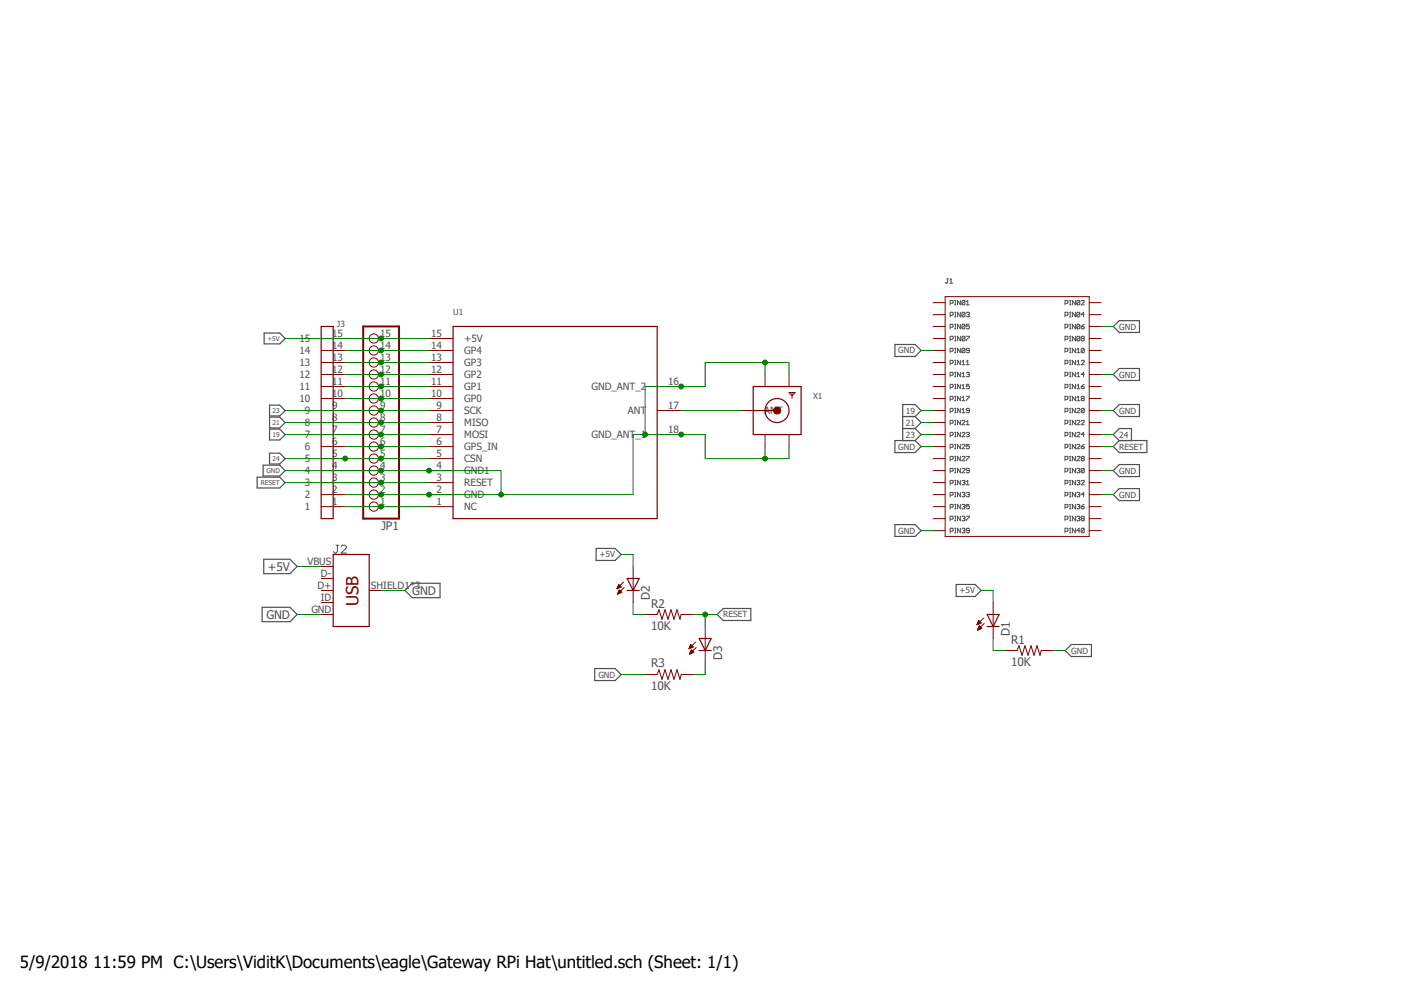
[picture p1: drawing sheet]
<svg xmlns="http://www.w3.org/2000/svg" width="297mm" height="210mm" viewBox="0 0 297 210" stroke-linecap="round" stroke-linejoin="round" font-family="sans-serif">
<path d="M54.1 58.4l188.8 88.2M242.9 58.4l-188.8 88.2" fill="none" stroke="#fff" stroke-width=".21"/>
<g fill="none" stroke="#505050" stroke-width=".21">
<path d="M200.3 59h.3M200.4 59v.7l-.1 .2-.3-.2M200.9 59.9h.6M200.9 59.3l.3-.3v.9M201 64.1h.5l.1-.1v-.3l-.6-.2v1M201 66.7h.5l.1-.2v-.3l-.1-.2h-.5v1M201 69.2h.5l.1-.5-.1-.1h-.5v1M201 71.8h.5l.1-.2-.1-.5h-.5v1M201 74.3h.5l.1-.5-.1-.1h-.5v.9M201 76.8h.5l.1-.4-.1-.2h-.5v.9M201 79.4h.5l.1-.5-.1-.2h-.5v1M201.9 63.5h.3"/>
<path d="M201.9 64.5h.3M201.9 66h.3M201.9 67h.3M201.9 68.6h.3M201.9 69.6h.3M201.9 71.1h.3M201.9 72.1h.3M201.9 73.7h.3M201.9 74.6h.3M201.9 76.2h.3M201.9 77.1h.3M201.9 78.7h.3"/>
<path d="M201.9 79.7h.3M202.1 63.5v1M202.1 66v1M202.1 68.6v1M202.1 71.1v1M202.1 73.7v.9M202.1 76.2v.9M202.1 78.7v1M203.2 63.5v1l-.6-1v1M203.2 66v1l-.6-1v1M203.2 68.6v1l-.6-1v1M203.2 71.1v1l-.6-1v1"/>
<path d="M203.2 73.7v.9l-.6-.9v.9M203.2 76.2v.9l-.6-.9v.9M203.2 78.7v1l-.6-1v1M203.5 77.1h.6M203.5 76.5l.3-.3v.9M203.5 79.1l.3-.4v1M203.5 79.7h.6M204.1 63.7l-.5-.2-.1 .8M204.1 63.7v.6l-.1 .2h-.4l-.1-.2M204.1 66.2l-.1-.2h-.4l-.1 .8M204.1 68.7l-.1-.1h-.4l-.1 .8M204.1 71.3l-.1-.2h-.4l-.1 .8"/>
<path d="M204.1 73.8l-.1-.1h-.4l-.1 .8M204.1 66.2v.6l-.1 .2h-.4l-.1-.2M204.1 68.7v.7l-.1 .2h-.4l-.1-.2M204.1 71.3v.6l-.1 .2h-.4l-.1-.2M204.1 73.8v.7l-.1 .1-.5-.1M204.1 63.7l-.6 .6M204.1 66.2l-.6 .6M204.1 68.7l-.6 .7M204.1 71.3l-.6 .6M204.1 73.8l-.6 .7M204.4 64.5h.7M204.4 63.8l.3-.3v1"/>
<path d="M204.4 76.5l.3-.3v.9M204.4 66.2l.5-.2 .2 .2-.2 .3M204.4 71.1h.7l-.7 1M204.4 78.9l.5-.2 .2 .2-.2 .3M204.4 77.1h.7M204.7 66.5h.2M204.7 79.2h.2M204.9 66.5l.2 .2-.2 .3-.5-.2M204.9 79.2l.2 .2-.2 .3-.5-.2M205.1 68.6h-.7v.4l.5-.1 .2 .1v.4l-.2 .2-.5-.2M205.1 74.1l-.7-.1 .2-.3 .5 .1v.7l-.2 .1-.5-.1M225.3 64.1h.5l.1-.4-.6-.2v1"/>
<path d="M225.3 66.7l.6-.2-.1-.5h-.5v1M225.3 69.2h.5l.1-.2-.1-.4h-.5v1M225.3 71.8h.5l.1-.2-.1-.5h-.5v1M225.3 74.3h.5l.1-.2-.1-.4h-.5v.9M225.3 76.8h.5l.1-.1-.1-.5h-.5v.9M225.3 79.4h.5l.1-.2-.1-.5h-.5v1M226.3 63.5h.3M226.3 64.5h.3M226.3 66h.3M226.3 67h.3M226.3 68.6h.3M226.3 69.6h.3"/>
<path d="M226.3 71.1h.3M226.3 72.1h.3M226.3 73.7h.3M226.3 74.6h.3M226.3 76.2h.3M226.3 77.1h.3M226.3 78.7h.3M226.3 79.7h.3M226.4 63.5v1M226.4 66v1M226.4 68.6v1M226.4 71.1v1"/>
<path d="M226.4 73.7v.9M226.4 76.2v.9M226.4 78.7v1M227.5 63.5v1l-.6-1v1M227.5 66v1l-.6-1v1M227.5 68.6v1l-.6-1v1M227.5 71.1v1l-.6-1v1M227.5 73.7v.9l-.6-.9v.9M227.5 76.2v.9l-.6-.9v.9M227.5 78.7v1l-.6-1v1M227.8 74.6h.6M227.8 74l.3-.3v.9"/>
<path d="M227.8 76.5l.3-.3v.9M227.8 79.1l.3-.4v1M227.8 77.1h.6M227.8 79.7h.6M228.4 63.7l-.1-.2-.5 .2v.6M228.4 63.7v.6l-.1 .2-.5-.2M228.4 66.2l-.4-.2-.2 .2v.6M228.4 68.7l-.4-.1-.2 .1v.7M228.4 71.3l-.4-.2-.2 .2v.6M228.4 66.2v.6l-.1 .2-.5-.2M228.4 68.7v.7l-.1 .2-.5-.2M228.4 71.3v.6l-.1 .2-.5-.2"/>
<path d="M228.4 63.7l-.6 .6M228.4 66.2l-.6 .6M228.4 68.7l-.6 .7M228.4 71.3l-.6 .6M228.7 63.7l.2-.2 .5 .2-.7 .8h.7M228.7 69h.5l.2 .4-.2 .2h-.3l-.2-.2zM228.7 76.4l.2-.2h.3l.2 .3-.7 .6h.7M228.9 71.6l-.2-.1 .2-.4h.3l.2 .2-.2 .3M228.9 71.6l-.2 .2 .2 .3h.3l.2-.2-.2-.3M228.9 71.6h.3M229.4 73.8l-.2 .8-.5-.1M229.4 66.5h-.7l.5-.5v1"/>
<path d="M229.4 79.2h-.7l.5-.5v1M229.4 68.6l-.7 .4M229.4 73.8l-.2-.1h-.3l-.2 .1v.7M229.4 73.8l-.7 .7M201 81.9h.5l.1-.5-.1-.1h-.5v.9M201 84.5h.5l.1-.2-.1-.5h-.5v1M201 87h.5l.1-.5-.1-.1h-.5v.9M201 89.5h.5l.1-.4-.1-.2h-.5v.9M201 92.1h.5l.1-.5-.1-.2h-.5v1M201 94.6h.5l.1-.5-.1-.1h-.5v.9M201 97.2h.5l.1-.2v-.4l-.6-.1v1M201 99.7h.5l.1-.2v-.3l-.6-.1v.9"/>
<path d="M201.9 81.3h.3M201.9 82.2h.3M201.9 83.8h.3M201.9 84.8h.3M201.9 86.4h.3M201.9 87.3h.3M201.9 88.9h.3M201.9 89.8h.3M201.9 91.4h.3M201.9 92.4h.3M201.9 94h.3M201.9 94.9h.3"/>
<path d="M201.9 96.5h.3M201.9 97.5h.3M201.9 99.1h.3M201.9 100h.3M202.1 81.3v.9M202.1 83.8v1M202.1 86.4v.9M202.1 88.9v.9M202.1 91.4v1M202.1 94v.9M202.1 96.5v1M202.1 99.1v.9"/>
<path d="M203.2 81.3v.9l-.6-.9v.9M203.2 83.8v1l-.6-1v1M203.2 86.4v.9l-.6-.9v.9M203.2 88.9v.9l-.6-.9v.9M203.2 91.4v1l-.6-1v1M203.2 94v.9l-.6-.9v.9M203.2 96.5v1l-.6-1v1M203.2 99.1v.9l-.6-.9v.9M203.5 89.1l.1-.2h.4l.1 .2-.6 .7h.6M203.5 91.6l.1-.2h.4l.1 .2-.6 .8h.6M203.5 94.1l.1-.1h.4l.1 .1-.6 .8h.6M203.5 96.6l.1-.1 .5 .1-.6 .9h.6"/>
<path d="M203.5 99.2l.1-.1 .5 .1-.6 .8h.6M203.5 81.6l.3-.3v.9M203.5 84.1l.3-.3v1M203.5 86.7l.3-.3v.9M203.5 82.2h.6M203.5 84.8h.6M203.5 87.3h.6M204.4 89.2l.3-.3v.9M204.4 83.8h.7l-.7 1M204.4 91.6l.5-.2 .2 .2-.2 .3M204.4 96.5h.7l-.7 1M204.4 89.8h.7"/>
<path d="M204.7 91.9h.2M204.9 91.9l.2 .2-.2 .3-.5-.2M205.1 81.3h-.7v.4l.5-.1 .2 .1v.4l-.2 .1-.5-.1M205.1 86.8h-.5l-.2-.1 .2-.3 .5 .1v.6l-.2 .2-.5-.2M205.1 94h-.7v.4l.5-.1 .2 .4-.2 .2-.5-.2M205.1 99.5h-.5l-.2-.1 .2-.3 .5 .1v.6l-.2 .2-.5-.2M225.3 81.9h.5l.1-.2-.1-.4h-.5v.9M225.3 84.5h.5l.1-.2-.1-.5h-.5v1M225.3 87h.5l.1-.2-.1-.4h-.5v.9M225.3 89.5h.5l.1-.1-.1-.5h-.5v.9M225.3 92.1h.5l.1-.2-.1-.5h-.5v1M225.3 94.6h.5l.1-.2-.1-.4h-.5v.9"/>
<path d="M225.3 97.2h.5l.1-.2-.1-.5h-.5v1M225.3 99.7h.5l.1-.5-.6-.1v.9M226.3 81.3h.3M226.3 82.2h.3M226.3 83.8h.3M226.3 84.8h.3M226.3 86.4h.3M226.3 87.3h.3M226.3 88.9h.3M226.3 89.8h.3M226.3 91.4h.3M226.3 92.4h.3"/>
<path d="M226.3 94h.3M226.3 94.9h.3M226.3 96.5h.3M226.3 97.5h.3M226.3 99.1h.3M226.3 100h.3M226.4 81.3v.9M226.4 83.8v1M226.4 86.4v.9M226.4 88.9v.9M226.4 91.4v1M226.4 94v.9"/>
<path d="M226.4 96.5v1M226.4 99.1v.9M227.5 81.3v.9l-.6-.9v.9M227.5 83.8v1l-.6-1v1M227.5 86.4v.9l-.6-.9v.9M227.5 88.9v.9l-.6-.9v.9M227.5 91.4v1l-.6-1v1M227.5 94v.9l-.6-.9v.9M227.5 96.5v1l-.6-1v1M227.5 99.1v.9l-.6-.9v.9M227.8 86.5l.2-.1 .4 .1-.6 .8h.6M227.8 89.1l.2-.2 .4 .2-.6 .7h.6"/>
<path d="M227.8 91.6l.2-.2 .4 .2-.6 .8h.6M227.8 94.1l.2-.1 .4 .1-.6 .8h.6M227.8 96.6l.2-.1 .4 .1-.6 .9h.6M227.8 99.2l.5-.1 .1 .1-.1 .3M227.8 81.6l.3-.3v.9M227.8 84.1l.3-.3v1M227.8 82.2h.6M227.8 84.8h.6M228.1 99.5h.2M228.3 99.5l.1 .2-.1 .3-.5-.2M228.7 81.7h.5l.2 .4-.5 .1-.2-.1zM228.7 89.1l.2-.2h.3l.2 .3-.7 .6h.7"/>
<path d="M228.7 94.4h.5l.2 .3-.2 .2h-.3zM228.9 84.3l-.2-.2 .2-.3h.3l.2 .2-.2 .3M228.9 84.3l-.2 .2 .2 .3 .5-.2-.2-.3M228.9 97l-.2-.2 .2-.3 .5 .1-.2 .4M228.9 97l-.2 .2 .2 .3h.3l.2-.2-.2-.3M228.9 84.3h.3M228.9 97h.3M229.4 86.5l-.2 .8h-.3l-.2-.2M229.4 99.2l-.2 .8h-.3l-.2-.2M229.4 91.9h-.7l.5-.5v1M229.4 86.5l-.2-.1h-.3l-.2 .1v.6M229.4 99.2l-.2-.1-.5 .1v.6"/>
<path d="M229.4 81.3l-.7 .4M229.4 86.5l-.7 .6M229.4 94l-.7 .4M229.4 99.2l-.7 .6M71.1 115.3h.5M71.4 115.3v1.4l-.3 .3h-.3l-.3-.3M72.2 115.6l.2-.3h.6l.3 .3v.3l-1.1 1.1h1.1M201 102.2h.5l.1-.1v-.4l-.6-.1v.9M201 104.7h.5l.1-.1v-.3l-.6-.2v1M201 107.3h.5l.1-.2v-.3l-.6-.1v.9M201 109.8h.5l.1-.1v-.4l-.1-.1h-.5v1M201 112.4l.6-.2v-.3l-.1-.2h-.5v1"/>
<path d="M201.9 101.6h.3M201.9 102.5h.3M201.9 104.1h.3M201.9 105.1h.3M201.9 106.7h.3M201.9 107.6h.3M201.9 109.2h.3M201.9 110.2h.3M201.9 111.7h.3M201.9 112.7h.3M202.1 101.6v.9M202.1 104.1v1"/>
<path d="M202.1 106.7v.9M202.1 109.2v1M202.1 111.7v1M203.2 101.6v.9l-.6-.9v.9M203.2 104.1v1l-.6-1v1M203.2 106.7v.9l-.6-.9v.9M203.2 109.2v1l-.6-1v1M203.2 111.7v1l-.6-1v1M203.5 101.7l.5-.1 .1 .1-.1 .4M203.5 104.3l.5-.2 .1 .2-.1 .3M203.5 106.8l.5-.1 .1 .1-.1 .3M203.5 109.3l.1-.1h.4l.1 .1-.1 .4"/>
<path d="M203.5 111.9l.1-.2h.4l.1 .2-.1 .3M203.8 102.1h.2M203.8 104.6h.2M203.8 107.1h.2M203.8 109.7h.2M203.8 112.2h.2M204 102.1l.1 .1-.1 .3h-.4l-.1-.1M204 104.6l.1 .1-.1 .4h-.4l-.1-.2M204 107.1l.1 .2-.1 .3h-.4l-.1-.2M204 109.7l.1 .1-.1 .4h-.4l-.1-.2M204 112.2l.1 .2-.1 .3h-.4l-.1-.2M204.4 101.9l.3-.3v.9"/>
<path d="M204.4 104.3l.5-.2 .2 .2-.2 .3M204.4 109.2h.7l-.7 1M204.4 102.5h.7M204.7 104.6h.2M204.9 104.6l.2 .1-.2 .4-.5-.2M205.1 106.7h-.7v.4l.5-.1 .2 .4-.2 .2-.5-.2M205.1 112.2h-.5l-.2-.1 .2-.4 .5 .2v.6l-.2 .2-.5-.2M225.3 102.2h.5l.1-.5-.6-.1v.9M225.3 104.7h.5l.1-.4-.6-.2v1M225.3 107.3h.5l.1-.5-.6-.1v.9M225.3 109.8l.6-.1-.1-.5h-.5v1M225.3 112.4l.6-.2-.1-.5h-.5v1"/>
<path d="M226.3 101.6h.3M226.3 102.5h.3M226.3 104.1h.3M226.3 105.1h.3M226.3 106.7h.3M226.3 107.6h.3M226.3 109.2h.3M226.3 110.2h.3M226.3 111.7h.3M226.3 112.7h.3M226.4 101.6v.9M226.4 104.1v1"/>
<path d="M226.4 106.7v.9M226.4 109.2v1M226.4 111.7v1M227.5 101.6v.9l-.6-.9v.9M227.5 104.1v1l-.6-1v1M227.5 106.7v.9l-.6-.9v.9M227.5 109.2v1l-.6-1v1M227.5 111.7v1l-.6-1v1M227.8 101.7l.5-.1 .1 .1-.1 .4M227.8 104.3l.5-.2 .1 .2-.1 .3M227.8 106.8l.5-.1 .1 .1-.1 .3M227.8 109.3l.5-.1 .1 .1-.1 .4"/>
<path d="M228.1 102.1h.2M228.1 104.6h.2M228.1 107.1h.2M228.1 109.7h.2M228.3 102.1l.1 .1-.1 .3-.5-.1M228.3 104.6l.1 .1-.1 .4-.5-.2M228.3 107.1l.1 .2-.1 .3-.5-.2M228.3 109.7l.1 .1-.1 .4-.5-.2M228.4 112.2h-.6l.5-.5v1M228.7 101.7l.2-.1 .5 .1-.7 .8h.7M228.7 107.1h.5l.2 .3-.2 .2h-.3zM228.9 109.7l-.2-.2 .2-.3h.3l.2 .1-.2 .4"/>
<path d="M228.9 109.7l-.2 .1 .2 .4h.3l.2-.2-.2-.3M228.9 109.7h.3M229.4 111.9l-.2 .8h-.3l-.2-.2M229.4 104.6h-.7l.5-.5v1M229.4 111.9l-.2-.2h-.3l-.2 .2v.6M229.4 106.7l-.7 .4M229.4 111.9l-.7 .6"/>
</g>
<g fill="none" stroke="#505050" stroke-width=".25">
<path d="M55.9 70.4h3.3l1.1 1.2-1.1 1.1h-3.3zM189.3 72.9h4.3l1.3 1.2-1.3 1.3h-4.3zM235.5 69l1.3-1.2h4.2v2.5h-4.2zM235.5 79.2l1.3-1.3h4.2v2.6h-4.2zM55.7 98.4h3.5l1.1 1.1-1.1 1.2h-3.5zM57 95.8h2.2l1.1 1.2-1.1 1.1h-2.2zM57 85.7h2.2l1.1 1.1-1.1 1.2h-2.2zM57 88.2h2.2l1.1 1.2-1.1 1.1h-2.2zM57 90.8h2.2l1.1 1.1-1.1 1.1h-2.2zM189.3 93.2h4.3l1.3 1.2-1.3 1.3h-4.3zM191 90.6h2.6M191 88.1h2.6"/>
<path d="M193.6 88.1l1.3-1.3-1.3-1.2h-2.6v7.6M193.6 88.1l1.3 1.3-1.3 1.2M193.6 90.6l1.3 1.3-1.3 1.3M235.5 94.4l1.3-1.2h5.8v2.5h-5.8zM236.8 93.2l-1.3-1.3 1.3-1.3h2.6v2.6M236.8 85.6h4.2v2.5h-4.2l-1.3-1.3zM236.8 98.3h4.2v2.5h-4.2l-1.3-1.3zM54.4 100.9h4.8l1.1 1.2-1.1 1.1h-4.8zM55.8 118.3h5.5l1.6 1.5-1.6 1.5h-5.5zM126.1 116h4l1.3 1.3-1.3 1.2h-4zM189.3 111h4.3l1.3 1.2-1.3 1.3h-4.3zM235.5 104.6l1.3-1.3h4.2v2.6h-4.2z"/>
<path d="M55.5 128.4h5.8l1.6 1.6-1.6 1.5h-5.8zM85.7 124.9l1.5-1.5h5.9v3h-5.9zM153 128.7h5.8v2.5h-5.8l-1.3-1.2zM202.3 123.6h4l1.3 1.3-1.3 1.3h-4zM226.6 136.3h4.3v2.6h-4.3l-1.3-1.3zM125.8 141.4h4.3l1.3 1.3-1.3 1.2h-4.3z"/>
</g>
<g fill="none" stroke="#800000" stroke-width=".21">
<path d="M80.1 79.2h.5M80.1 76.7h.5M80.1 74.1h.5M80.1 71.6h.5M90.8 79.2h5M90.8 76.7h5M90.8 74.1h5M90.8 71.6h5M197.4 79.2h2.5M197.4 76.7h2.5M197.4 74.1h2.5M197.4 71.6h2.5"/>
<path d="M197.4 64h2.5M197.4 66.5h2.5M197.4 69h2.5M199.9 62.7h30.5v50.8h-30.5zM230.4 79.2h2.6M230.4 76.7h2.6M230.4 74.1h2.6M230.4 71.6h2.6M230.4 64h2.6M230.4 66.5h2.6M230.4 69h2.6M80.1 97h.5"/>
<path d="M80.1 94.4h.5M80.1 91.9h.5M80.1 89.4h.5M80.1 86.8h.5M80.1 84.3h.5M80.1 81.7h.5M80.1 99.5h.5M90.8 97h5M90.8 94.4h5M90.8 91.9h5M90.8 89.4h5M90.8 86.8h5"/>
<path d="M90.8 84.3h5M90.8 81.7h5M90.8 99.5h5M139 91.9h5.1M139 86.8h5.1M139 81.7h5.1M166.9 83h1.3l-.6 .7zM167.6 83v1.3M197.4 97h2.5M197.4 94.4h2.5M197.4 91.9h2.5M197.4 89.4h2.5"/>
<path d="M197.4 86.8h2.5M197.4 84.3h2.5M197.4 81.7h2.5M197.4 99.5h2.5M230.4 97h2.6M230.4 94.4h2.6M230.4 91.9h2.6M230.4 89.4h2.6M230.4 86.8h2.6M230.4 84.3h2.6M230.4 81.7h2.6M230.4 99.5h2.6"/>
<path d="M80.1 107.1h.5M80.1 104.6h.5M80.1 102.1h.5M90.8 107.1h5M90.8 104.6h5M90.8 102.1h5M197.4 107.1h2.5M197.4 104.6h2.5M197.4 102.1h2.5M197.4 109.7h2.5M197.4 112.2h2.5M230.4 107.1h2.6"/>
<path d="M230.4 104.6h2.6M230.4 102.1h2.6M230.4 109.7h2.6M230.4 112.2h2.6"/>
<circle cx="79.1" cy="76.7" r=".98"/>
<circle cx="79.1" cy="79.2" r=".98"/>
<circle cx="79.1" cy="74.1" r=".98"/>
<circle cx="79.1" cy="71.6" r=".98"/>
<circle cx="79.1" cy="81.7" r=".98"/>
<circle cx="79.1" cy="84.3" r=".98"/>
<circle cx="79.1" cy="94.4" r=".98"/>
<circle cx="79.1" cy="97" r=".98"/>
<circle cx="79.1" cy="91.9" r=".98"/>
<circle cx="79.1" cy="86.8" r=".98"/>
<circle cx="79.1" cy="89.4" r=".98"/>
<circle cx="79.1" cy="99.5" r=".98"/>
<circle cx="79.1" cy="102.1" r=".98"/>
<circle cx="79.1" cy="104.6" r=".98"/>
<circle cx="79.1" cy="107.1" r=".98"/>
</g>
<g fill="none" stroke="#800000" stroke-width=".25">
<path d="M95.8 69h43.2v40.7h-43.2zM159.3 81.7h10.2v10.2h-10.2z"/>
<circle cx="164.4" cy="86.8" r="2.54"/>
</g>
<path d="M76.8 69h7.6v40.7h-7.6z" fill="none" stroke="#800000" stroke-width=".42"/>
<circle cx="164.4" cy="86.8" r=".77" fill="#800000"/>
<g fill="none" stroke="#800000" stroke-width=".21">
<path d="M67.9 79.2h5.1M67.9 76.7h5.1M67.9 74.1h5.1M67.9 71.6h5.1M161.8 79.2v2.5M166.9 79.2v2.5M67.9 86.8h5.1M67.9 99.5h5.1M67.9 97h5.1M67.9 94.4h5.1M67.9 91.9h5.1M67.9 89.4h5.1"/>
<path d="M67.9 84.3h5.1M67.9 81.7h5.1M156.8 86.8h2.5M161.8 91.9v2.5M166.9 91.9v2.5M67.9 119.8h2.6M67.9 107.1h5.1M67.9 104.6h5.1M67.9 102.1h5.1M133.9 119.8v7.6M67.9 124.9h2.6M67.9 130h2.6"/>
<path d="M67.9 122.3h2.6M67.9 127.4h2.6M78.1 124.9h2.5M130.5 124.5h.1M130.6 124.4h.2M130.6 124.3h.4M130.6 124.2h.6M130.6 125.6h.1M130.7 124.1h.7M130.7 125.6h.2M130.7 124h.6M130.7 125.5h.4"/>
<path d="M130.8 124h.4M130.8 125.3h.5M130.8 123.9h.3M130.8 123.8h.2M130.8 125.3h.7M130.9 123.7h.1M130.9 125.2h.5M130.9 125.1h.5M130.9 125h.4M130.9 124.9h.3M131 124.8h.1M131.4 124.1l-.5-.5-.4 .9"/>
<path d="M131.4 124.1l-.9 .4M131.5 125.3l-.5-.5-.4 .8M131.5 125.3l-.9 .3M131.9 123.1l-1.4 1.4M132 124.2l-1.4 1.4M136.5 130h2.5l.4-1.1 .6 2.1 .7-2.1 .6 2.1 .6-2.1 .7 2.1 .6-2.1 .6 2.1 .3-1h2.5M145.8 137.2h.1M145.8 137.1h.2M145.8 137h.4M145.9 136.9h.5M145.9 138.3h.1M145.9 136.8h.7"/>
<path d="M145.9 136.7h.7M145.9 138.2h.2M146 136.7h.4M146 138.1h.3M146 136.6h.3M146 138h.5M146 138h.7M146 136.5h.3M146 137.9h.7M146.1 136.4h.1M146.1 137.8h.5M146.1 137.7h.4"/>
<path d="M146.2 137.6h.2M146.2 137.5h.1M146.3 137.5l.5 .5-.9 .3zM146.6 136.8l-.5-.5-.3 .9M146.6 136.8l-.8 .4M147.2 135.8l-1.4 1.4M147.3 136.9l-1.4 1.4M149.2 132.5v7.6M206.7 132.1h.1M206.7 132h.2M206.8 132h.3M206.8 131.9h.5"/>
<path d="M206.8 131.7h.7M206.8 133.2h.2M206.9 131.7h.6M206.9 131.6h.5M206.9 133.1h.3M206.9 131.5h.4M206.9 133h.5M206.9 132.9h.7M207 131.4h.2M207 132.8h.6M207 131.3h.1M207 132.7h.5"/>
<path d="M207.1 131.2l.5 .5-.9 .4zM207.1 132.6h.3M207.1 132.5h.2M207.2 132.4l-.4 .9M207.2 132.4l.5 .5-.9 .4M207.2 132.4h.1M208.1 130.7l-1.4 1.4M208.2 131.9l-1.4 1.4M210.1 127.4v7.6M212.6 137.6h2.6l.4-1 .6 2 .6-2 .7 2 .6-2 .6 2 .7-2 .6 2 .3-1h2.5M136.5 142.7h2.5l.4-1.1 .6 2.1 .7-2.1 .6 2.1 .6-2.1 .7 2.1 .6-2.1 .6 2.1 .3-1h2.5"/>
<circle cx="164.4" cy="86.8" r=".77"/>
</g>
<path d="M67.9 69h2.6v40.7h-2.6zM159.3 86.8h5.1M70.5 117.3h7.6v15.2h-7.6zM132.7 122.3h2.5l-1.3 2.6zM132.7 124.9h2.5M147.9 135h2.6l-1.3 2.6zM147.9 137.6h2.6M208.8 130h2.6l-1.3 2.5zM208.8 132.5h2.6" fill="none" stroke="#800000" stroke-width=".25"/>
<path d="M60.3 102.1h30.5" fill="none" stroke="#008000" stroke-width=".21"/>
<circle cx="80.6" cy="102.1" r=".51" fill="#008000"/>
<g fill="none" stroke="#008000" stroke-width=".21">
<path d="M73 102.1h7.6M146.6 130h5.1M149.2 130v2.5"/>
<circle cx="80.6" cy="102.1" r=".51"/>
</g>
<circle cx="149.2" cy="130" r=".51" fill="#008000"/>
<g fill="none" stroke="#008000" stroke-width=".21">
<path d="M73 97h17.8M233 94.4h2.5"/>
<circle cx="149.2" cy="130" r=".51"/>
</g>
<circle cx="80.6" cy="97" r=".51" fill="#008000"/>
<g fill="none" stroke="#008000" stroke-width=".21">
<path d="M60.3 97h12.7"/>
<circle cx="80.6" cy="97" r=".51"/>
</g>
<circle cx="73" cy="97" r=".51" fill="#008000"/>
<g fill="none" stroke="#008000" stroke-width=".21">
<path d="M73 94.4h17.8M233 91.9h2.5"/>
<circle cx="73" cy="97" r=".51"/>
</g>
<circle cx="80.6" cy="94.4" r=".51" fill="#008000"/>
<g fill="none" stroke="#008000" stroke-width=".21">
<path d="M60.3 91.9h30.5"/>
<circle cx="80.6" cy="94.4" r=".51"/>
</g>
<circle cx="80.6" cy="91.9" r=".51" fill="#008000"/>
<g fill="none" stroke="#008000" stroke-width=".21">
<path d="M60.3 89.4h30.5M73 91.9h7.6M194.9 86.8h2.5"/>
<circle cx="80.6" cy="91.9" r=".51"/>
</g>
<circle cx="80.6" cy="89.4" r=".51" fill="#008000"/>
<g fill="none" stroke="#008000" stroke-width=".21">
<path d="M60.3 86.8h30.5M73 89.4h7.6M194.9 89.4h2.5"/>
<circle cx="80.6" cy="89.4" r=".51"/>
</g>
<circle cx="80.6" cy="86.8" r=".51" fill="#008000"/>
<g fill="none" stroke="#008000" stroke-width=".21">
<path d="M73 86.8h7.6M73 84.3h17.8M194.9 91.9h2.5"/>
<circle cx="80.6" cy="86.8" r=".51"/>
</g>
<circle cx="80.6" cy="84.3" r=".51" fill="#008000"/>
<g fill="none" stroke="#008000" stroke-width=".21">
<path d="M73 81.7h17.8"/>
<circle cx="80.6" cy="84.3" r=".51"/>
</g>
<circle cx="80.6" cy="81.7" r=".51" fill="#008000"/>
<g fill="none" stroke="#008000" stroke-width=".21">
<path d="M73 79.2h17.8"/>
<circle cx="80.6" cy="81.7" r=".51"/>
</g>
<circle cx="80.6" cy="79.2" r=".51" fill="#008000"/>
<g fill="none" stroke="#008000" stroke-width=".21">
<path d="M73 76.7h17.8"/>
<circle cx="80.6" cy="79.2" r=".51"/>
</g>
<circle cx="80.6" cy="76.7" r=".51" fill="#008000"/>
<g fill="none" stroke="#008000" stroke-width=".21">
<path d="M73 74.1h17.8"/>
<circle cx="80.6" cy="76.7" r=".51"/>
</g>
<circle cx="80.6" cy="74.1" r=".51" fill="#008000"/>
<g fill="none" stroke="#008000" stroke-width=".21">
<path d="M194.9 74.1h2.5M90.8 99.5h15.2v5.1h-15.2M144.1 86.8h12.7"/>
<circle cx="80.6" cy="74.1" r=".51"/>
</g>
<circle cx="106" cy="104.6" r=".51" fill="#008000"/>
<g fill="none" stroke="#008000" stroke-width=".21">
<path d="M80.6 104.6h10.2"/>
<circle cx="106" cy="104.6" r=".51"/>
</g>
<circle cx="90.8" cy="104.6" r=".51" fill="#008000"/>
<g fill="none" stroke="#008000" stroke-width=".21">
<path d="M80.6 99.5h10.2"/>
<circle cx="90.8" cy="104.6" r=".51"/>
</g>
<circle cx="90.8" cy="99.5" r=".51" fill="#008000"/>
<g fill="none" stroke="#008000" stroke-width=".21">
<path d="M60.3 99.5h20.3"/>
<circle cx="90.8" cy="99.5" r=".51"/>
</g>
<circle cx="80.6" cy="99.5" r=".51" fill="#008000"/>
<g fill="none" stroke="#008000" stroke-width=".21">
<path d="M161.8 94.4v2.6M166.9 94.4v2.6h-17.7M106 104.6h27.9"/>
<circle cx="80.6" cy="99.5" r=".51"/>
</g>
<circle cx="161.8" cy="97" r=".51" fill="#008000"/>
<g fill="none" stroke="#008000" stroke-width=".21">
<path d="M149.2 91.9v5.1M149.2 81.7h-12.7v10.2h7.6"/>
<circle cx="161.8" cy="97" r=".51"/>
</g>
<circle cx="144.1" cy="81.7" r=".51" fill="#008000"/>
<g fill="none" stroke="#008000" stroke-width=".21">
<path d="M161.8 76.7v2.5M166.9 76.7h-17.7v5"/>
<circle cx="144.1" cy="81.7" r=".51"/>
</g>
<circle cx="161.8" cy="76.7" r=".51" fill="#008000"/>
<g fill="none" stroke="#008000" stroke-width=".21">
<path d="M166.9 76.7v2.5M144.1 91.9h5.1"/>
<circle cx="161.8" cy="76.7" r=".51"/>
</g>
<circle cx="144.1" cy="91.9" r=".51" fill="#008000"/>
<g fill="none" stroke="#008000" stroke-width=".21">
<path d="M136.5 91.9h-2.6v12.7"/>
<circle cx="144.1" cy="91.9" r=".51"/>
</g>
<circle cx="136.5" cy="91.9" r=".51" fill="#008000"/>
<g fill="none" stroke="#008000" stroke-width=".21">
<path d="M73 104.6h7.6"/>
<circle cx="136.5" cy="91.9" r=".51"/>
</g>
<circle cx="80.6" cy="104.6" r=".51" fill="#008000"/>
<g fill="none" stroke="#008000" stroke-width=".21">
<path d="M60.3 71.6h30.5M233 69h2.5M233 79.2h2.5M73 99.5h7.6M194.9 94.4h2.5M233 99.5h2.5M233 86.8h2.5M194.9 112.2h2.5M233 104.6h2.5M62.9 130h5M80.6 124.9h5.1M207.6 124.9h2.5v2.5"/>
<path d="M222.8 137.6h2.5M131.4 142.7h5.1"/>
<circle cx="80.6" cy="104.6" r=".51"/>
</g>
<circle cx="80.6" cy="71.6" r=".51" fill="#008000"/>
<g fill="none" stroke="#008000" stroke-width=".21">
<path d="M73 71.6h7.6M62.9 119.8h5M80.6 107.1h10.2M131.4 117.3h2.5v2.5M133.9 127.4v2.6h2.6M210.1 135v2.6h2.5M149.2 140.1v2.6h-2.6"/>
<circle cx="80.6" cy="71.6" r=".51"/>
</g>
<circle cx="80.6" cy="107.1" r=".51" fill="#008000"/>
<g fill="none" stroke="#008000" stroke-width=".21">
<path d="M73 107.1h7.6"/>
<circle cx="80.6" cy="107.1" r=".51"/>
</g>
<text font-size="3.6" fill="#800000" x="75.8" y="128.2" transform="rotate(-90 75.8 128.2)">USB</text>
<text font-size="3.6" x="4.2" y="204.8">5/9/2018 11:59 PM C:\Users\ViditK\Documents\eagle\Gateway RPi Hat\untitled.sch (Sheet: 1/1)</text>
<g font-size="2.5" fill="#505050">
<text x="80.6" y="112.1">JP1</text>
<text x="56.7" y="120.7">+5V</text>
<text x="87.2" y="125.8">GND</text>
<text x="56.3" y="130.9">GND</text>
<text x="137.5" y="126.9" transform="rotate(-90 137.5 126.9)">D2</text>
<text x="137.8" y="128.5">R2</text>
<text x="137.8" y="133.3">10K</text>
<text x="213.7" y="134.5" transform="rotate(-90 213.7 134.5)">D1</text>
<text x="213.9" y="136.1">R1</text>
<text x="137.8" y="141.1">R3</text>
<text x="152.7" y="139.6" transform="rotate(-90 152.7 139.6)">D3</text>
<text x="213.9" y="140.9">10K</text>
<text x="137.8" y="146">10K</text>
</g>
<g font-size="2.1" fill="#505050">
<text x="70.3" y="71.2">15</text>
<text x="80.4" y="71.2">15</text>
<text x="91.2" y="71.2">15</text>
<text x="63.3" y="77.4">13</text>
<text x="63.3" y="74.9">14</text>
<text x="63.3" y="72.3">15</text>
<text x="70.3" y="76.3">13</text>
<text x="70.3" y="73.8">14</text>
<text x="80.4" y="76.3">13</text>
<text x="80.4" y="73.8">14</text>
<text x="91.2" y="76.3">13</text>
<text x="91.2" y="73.8">14</text>
<text x="98.2" y="77.4">GP3</text>
<text x="98.2" y="74.9">GP4</text>
<text x="98.2" y="72.3">+5V</text>
<text x="63.3" y="82.5">11</text>
<text x="63.3" y="80">12</text>
<text x="70.3" y="83.9">10</text>
<text x="70.3" y="81.4">11</text>
<text x="70.3" y="78.9">12</text>
<text x="80.4" y="83.9">10</text>
<text x="80.4" y="81.4">11</text>
<text x="80.4" y="78.9">12</text>
<text x="91.2" y="83.9">10</text>
<text x="91.2" y="81.4">11</text>
<text x="91.2" y="78.9">12</text>
<text x="98.2" y="82.5">GP1</text>
<text x="98.2" y="80">GP2</text>
<text x="125.1" y="82.5">GND_ANT_2</text>
<text x="141.4" y="81.4">16</text>
<text x="63.3" y="85">10</text>
<text x="64.5" y="87.6">9</text>
<text x="70.3" y="89">8</text>
<text x="70.3" y="86.5">9</text>
<text x="80.4" y="89">8</text>
<text x="80.4" y="86.5">9</text>
<text x="92.4" y="89">8</text>
<text x="92.4" y="86.5">9</text>
<text x="98.2" y="87.6">SCK</text>
<text x="98.2" y="85">GP0</text>
<text x="132.8" y="87.6">ANT</text>
<text x="141.4" y="86.5">17</text>
<text x="161.7" y="87.6">ANT</text>
<text x="64.5" y="95.2">6</text>
<text x="64.5" y="92.7">7</text>
<text x="64.5" y="90.1">8</text>
<text x="70.3" y="94.1">6</text>
<text x="70.3" y="91.6">7</text>
<text x="80.4" y="94.1">6</text>
<text x="80.4" y="91.6">7</text>
<text x="92.4" y="94.1">6</text>
<text x="92.4" y="91.6">7</text>
<text x="98.2" y="95.2">GPS_IN</text>
<text x="98.2" y="92.7">MOSI</text>
<text x="98.2" y="90.1">MISO</text>
<text x="125.1" y="92.7">GND_ANT_1</text>
<text x="141.4" y="91.6">18</text>
<text x="64.5" y="100.3">4</text>
<text x="64.5" y="97.7">5</text>
<text x="70.3" y="101.7">3</text>
<text x="70.3" y="99.1">4</text>
<text x="70.3" y="96.6">5</text>
<text x="80.4" y="101.7">3</text>
<text x="80.4" y="99.1">4</text>
<text x="80.4" y="96.6">5</text>
<text x="92.4" y="101.7">3</text>
<text x="92.4" y="96.6">5</text>
<text x="92.4" y="99.1">4</text>
<text x="98.2" y="97.7">CSN</text>
<text x="98.2" y="100.3">GND1</text>
<text x="64.5" y="107.9">1</text>
<text x="64.5" y="105.4">2</text>
<text x="64.5" y="102.8">3</text>
<text x="70.3" y="106.8">1</text>
<text x="70.3" y="104.2">2</text>
<text x="80.4" y="106.8">1</text>
<text x="80.4" y="104.2">2</text>
<text x="92.4" y="106.8">1</text>
<text x="92.4" y="104.2">2</text>
<text x="98.2" y="107.9">NC</text>
<text x="98.2" y="105.4">GND</text>
<text x="98.2" y="102.8">RESET</text>
<text x="65" y="119.5">VBUS</text>
<text x="67.1" y="124.5">D+</text>
<text x="67.9" y="122">D-</text>
<text x="78.4" y="124.5">SHIELD1*3</text>
<text x="65.9" y="129.6">GND</text>
<text x="67.9" y="127.1">ID</text>
</g>
<g font-size="1.8" fill="#505050">
<text x="71.3" y="69.1">J3</text>
<text x="95.8" y="66.5">U1</text>
<text x="236.8" y="69.7">GND</text>
<text x="190" y="74.8">GND</text>
<text x="236.8" y="79.8">GND</text>
<text x="172" y="84.3">X1</text>
<text x="191.6" y="87.5">19</text>
<text x="236.8" y="87.5">GND</text>
<text x="190" y="95.1">GND</text>
<text x="191.6" y="90">21</text>
<text x="191.6" y="92.5">23</text>
<text x="236.8" y="95.1">RESET</text>
<text x="236.8" y="92.5">24</text>
<text x="236.8" y="100.2">GND</text>
<text x="236.8" y="105.2">GND</text>
<text x="190" y="112.9">GND</text>
<text x="126.8" y="117.9">+5V</text>
<text x="202.9" y="125.5">+5V</text>
<text x="153" y="130.6">RESET</text>
<text x="126.6" y="143.3">GND</text>
<text x="226.6" y="138.2">GND</text>
</g>
<g font-size="1.4" fill="#505050">
<text x="56.6" y="72.1">+5V</text>
<text x="57.7" y="89.9">21</text>
<text x="57.7" y="87.3">23</text>
<text x="57.7" y="92.4">19</text>
<text x="56.4" y="100">GND</text>
<text x="57.7" y="97.5">24</text>
<text x="55.2" y="102.6">RESET</text>
</g>
</svg>
